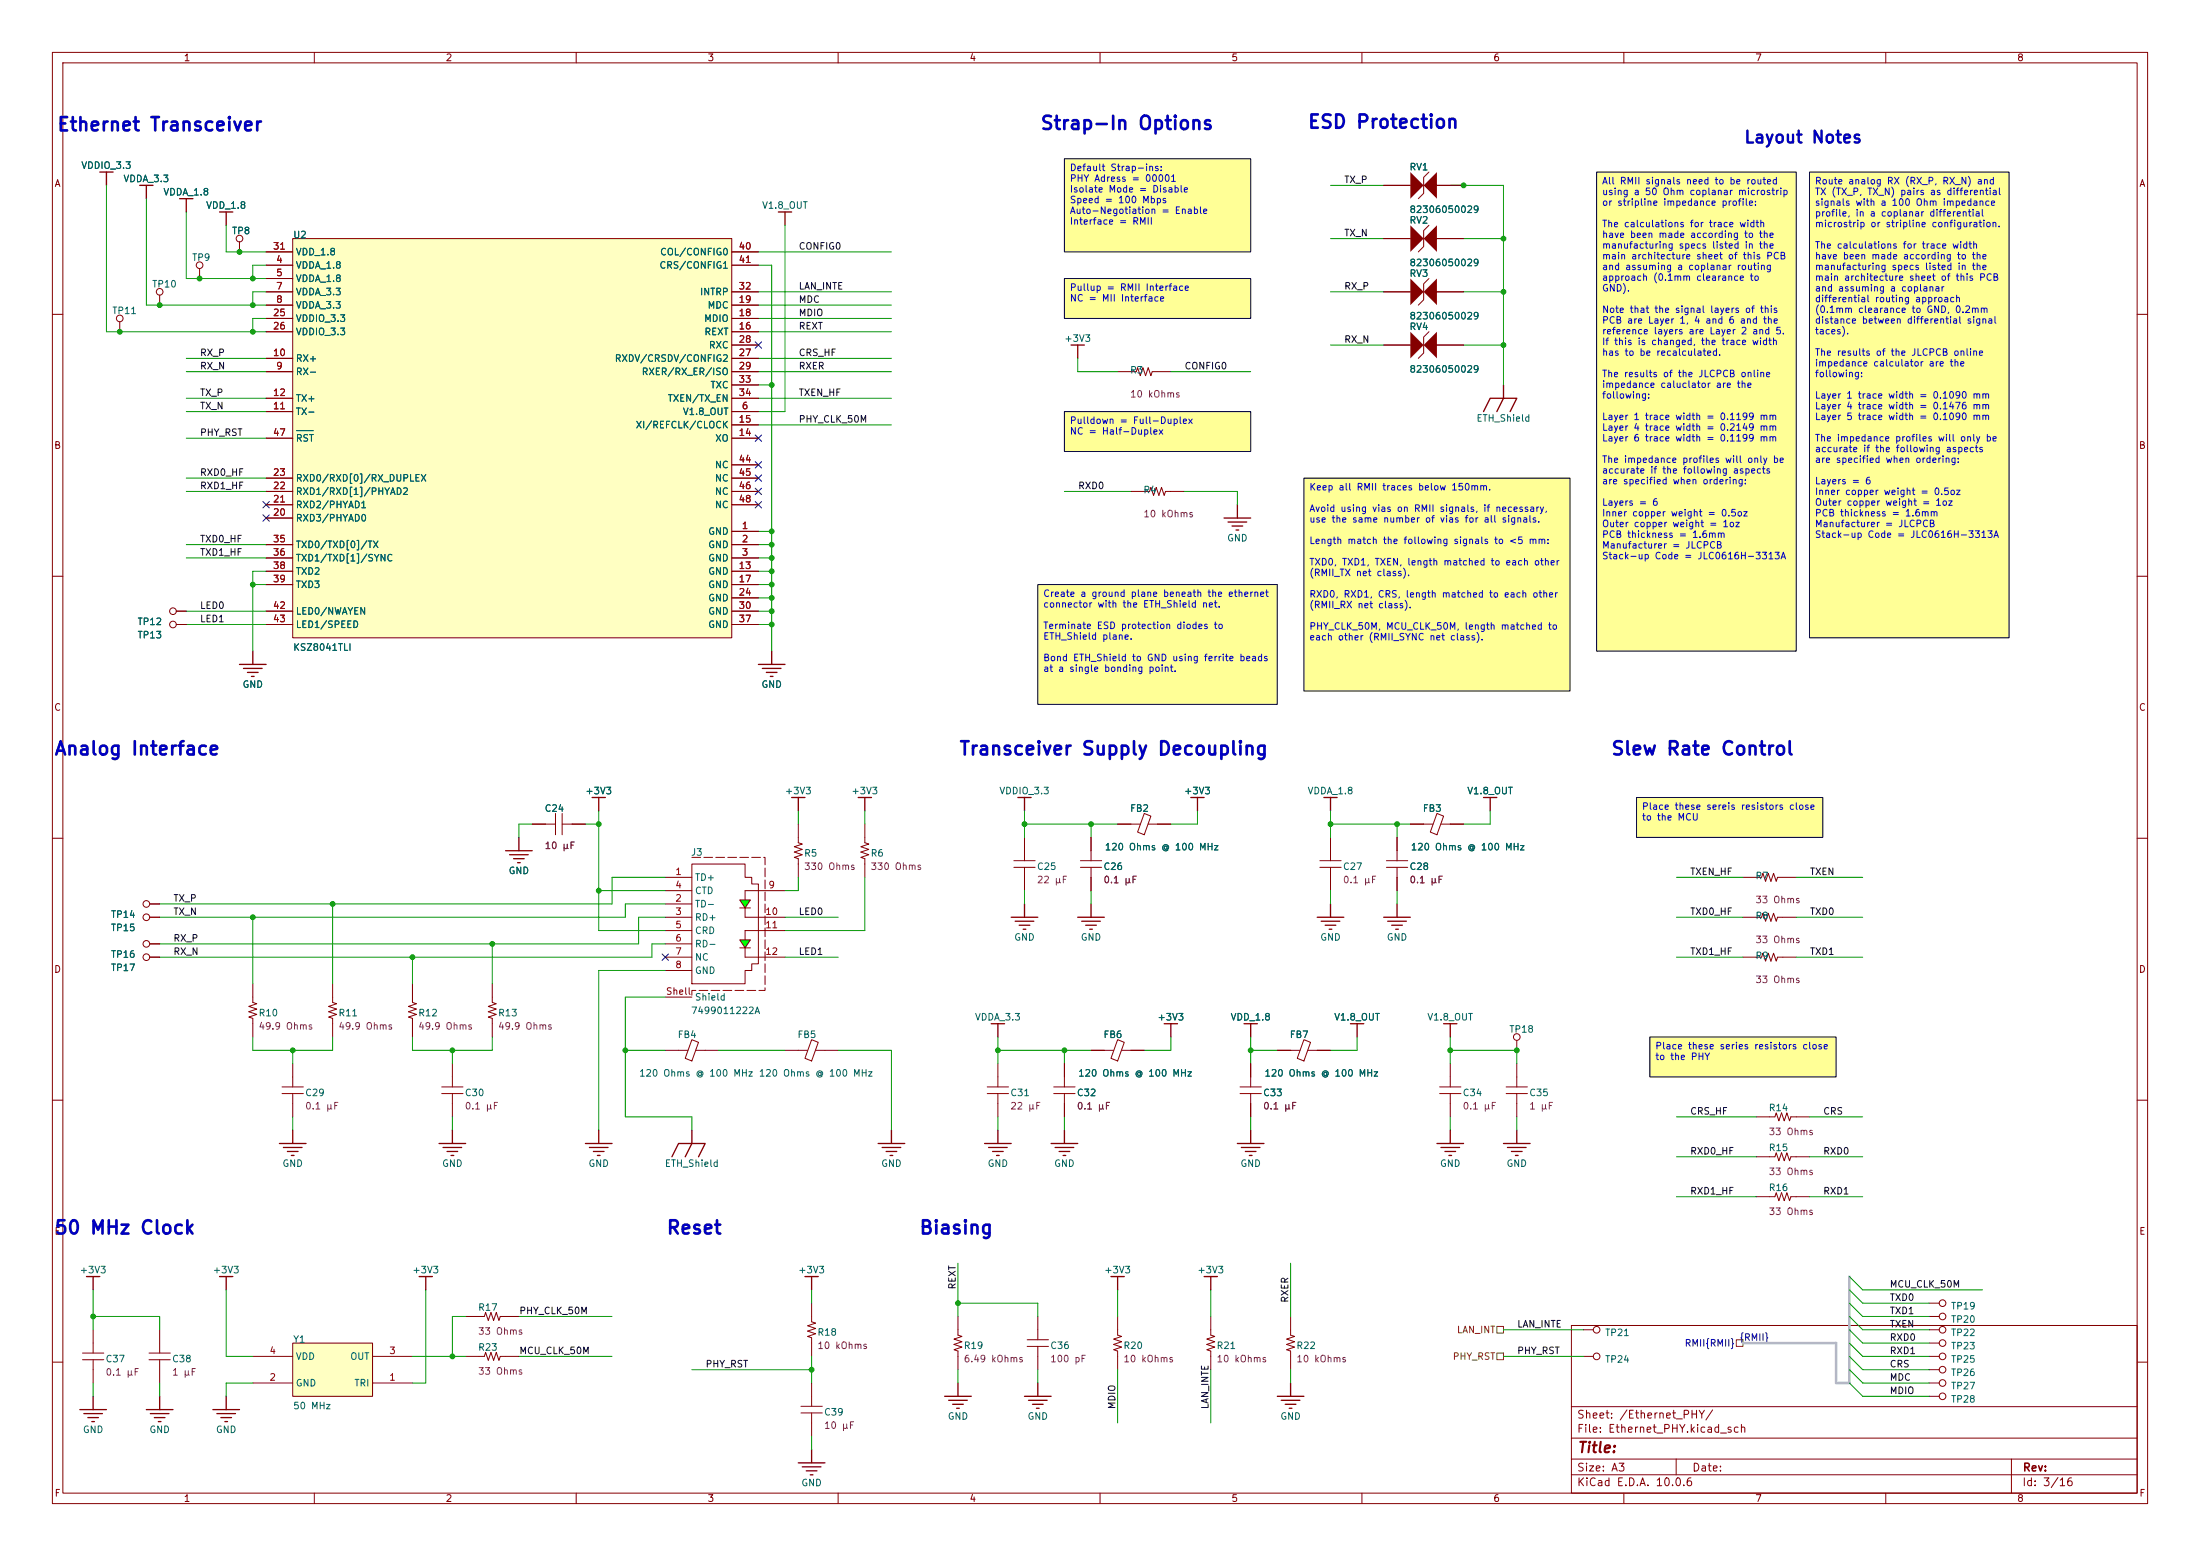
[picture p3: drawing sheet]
<svg xmlns="http://www.w3.org/2000/svg" width="420mm" height="297mm" viewBox="0 0 420 297" stroke-linecap="round" stroke-linejoin="round" font-family="sans-serif">
<g fill="none" stroke="#840000" stroke-width=".19">
<path d="M10 10h400v277h-400zM12 12h396v273h-396zM60 10v2M110 10v2M160 10v2M210 10v2M260 10v2M310 10v2M360 10v2M10 60h2M408 60h2M10 110h2"/>
<path d="M408 110h2M10 160h2M408 160h2M10 210h2M408 210h2M300 253h108v32h-108zM10 260h2M300 278.5h108M300 274.5h108M300 268.5h108M320 278.5v3M384 278.5v6.5"/>
<path d="M408 260h2M60 285v2M110 285v2M160 285v2M210 285v2M260 285v2M300 281.5h108M310 285v2M360 285v2"/>
</g>
<g fill="#ffff96">
<path d="M312.4 152.2h35.6v7.6h-35.6z"/>
<path d="M315 197.9h35.5v7.7h-35.5z"/>
<path d="M248.9 91.3h50.8v40.6h-50.8z"/>
<path d="M203.2 30.3h35.6v17.8h-35.6z"/>
<path d="M203.2 53.2h35.6v7.6h-35.6z"/>
<path d="M198.1 111.6h45.7v22.8h-45.7z"/>
<path d="M345.4 32.8h38.1v88.9h-38.1z"/>
<path d="M304.8 32.8h38.1v91.5h-38.1z"/>
<path d="M203.2 78.6h35.6v7.6h-35.6z"/>
</g>
<g fill="none" stroke="#840000" stroke-width=".25">
<path d="M204.5 65.9h2.5M205.7 65.9v2.5M283.2 78.6l1.3-2.6h5.1l-1.3 2.6M287 73.5v2.5l-1.3 2.6M233.7 98.9h5.1M234.4 99.6h3.6M236.2 96.3v2.6M235.2 100.4h2M236 101.2h.5M45.7 126.8h5.1M46.5 127.6h3.5M47.2 128.3h2.1"/>
<path d="M48 129.1h.5M48.3 124.3v2.5M144.8 126.8h5.1M145.5 127.6h3.6M146.3 128.3h2M147.1 129.1h.5M147.3 124.3v2.5M132.1 215.7v2.6l-1.3 2.5M236.2 218.3h5.1M237 219h3.5M237.7 219.8h2.1M238.8 215.7v2.6"/>
<path d="M274.3 218.3h5.1M275.1 219h3.5M275.8 219.8h2.1M276.9 215.7v2.6M287 218.3h5.1M287.8 219h3.5M288.5 219.8h2.1M289.6 215.7v2.6M128.3 220.8l1.2-2.5h5.1l-1.3 2.5M238.5 220.5h.5M276.6 220.5h.5M289.3 220.5h.5"/>
<path d="M16.5 243.7h2.5M17.8 243.7v2.5M153.7 243.7h2.5M154.9 243.7v2.5M212.1 243.7h2.5M213.4 243.7v2.5M229.9 243.7h2.5M231.1 243.7v2.5M180.3 266.5h5.1M181.1 267.3h3.6M181.9 268h2M182.6 268.8h.5"/>
<path d="M182.9 264v2.5"/>
</g>
<g fill="none" stroke="#840000" stroke-width=".19">
<path d="M215.9 93.8h3.6l.2-.8 .5 1.6 .5-1.6 .5 1.6 .5-1.6 .5 1.6 .3-.8h3.6M154.9 198.5l1.3 .5-1.3 3.5-1.2-.5zM84.3 208.7h4.1M84.3 207.5h4.1M86.4 203v4.5M86.4 208.7v4.5M149.9 200.5h4.3M155.7 200.5h4.3M236.7 208.7h4.1M236.7 207.5h4.1M238.8 203v4.5M238.8 208.7v4.5"/>
<path d="M154.9 248.7v3.6l.8 .3-1.5 .5 1.5 .5-1.5 .5 1.5 .5-1.5 .5 .7 .2v3.6M213.4 251.3v3.5l.7 .3-1.5 .5 1.5 .5-1.5 .5 1.5 .5-1.5 .5 .8 .3v3.5"/>
</g>
<path d="M269.2 43l2.6 2.5-2.6 2.6z" fill="#840000"/>
<path d="M272.8 43l-1 1v3.1l-1 1" fill="none" stroke="#840000" stroke-width=".19"/>
<path d="M271.8 45.5l2.5-2.5v5.1z" fill="#840000"/>
<g fill="none" stroke="#840000" stroke-width=".19">
<path d="M264.2 45.5h5M274.3 45.5h5.1M33.7 116.7h1.9M33.7 119.2h1.9M48.3 187.8v3.5l.7 .3-1.5 .5 1.5 .5-1.5 .5 1.5 .5-1.5 .5 .8 .3v3.5M63.5 187.8v3.5l.8 .3-1.6 .5 1.6 .5-1.6 .5 1.6 .5-1.6 .5 .8 .3v3.5M78.7 187.8v3.5l.8 .3-1.5 .5 1.5 .5-1.5 .5 1.5 .5-1.5 .5 .7 .3v3.5M94 187.8v3.5l.7 .3-1.5 .5 1.5 .5-1.5 .5 1.5 .5-1.5 .5 .8 .3v3.5M53.8 208.7h4.1M53.8 207.5h4.1M55.9 203v4.5M55.9 208.7v4.5"/>
<path d="M15.7 259.5h4.1M15.7 258.3h4.1M17.8 253.8v4.5M17.8 259.5v4.5M28.4 259.5h4.1M28.4 258.3h4.1M30.5 253.8v4.5M30.5 259.5v4.5M88.9 258.9h3.6l.2-.8 .5 1.6 .5-1.6 .5 1.6 .5-1.6 .5 1.6 .3-.8h3.6M88.9 251.3h3.6l.2-.8 .5 1.5 .5-1.5 .5 1.5 .5-1.5 .5 1.5 .3-.7h3.6M182.9 251.3v3.5l.7 .3-1.5 .5 1.5 .5-1.5 .5 1.5 .5-1.5 .5 .8 .3v3.5M196.1 257h4.1"/>
<path d="M196.1 255.7h4.1M198.1 251.3v4.4M198.1 257v4.4M231.1 251.3v3.5l.8 .3-1.5 .5 1.5 .5-1.5 .5 1.5 .5-1.5 .5 .7 .3v3.5M246.4 251.3v3.5l.7 .3-1.5 .5 1.5 .5-1.5 .5 1.5 .5-1.5 .5 .8 .3v3.5M302.3 253.8h1.9M302.3 258.9h1.9M152.9 269.7h4.1M152.9 268.4h4.1M154.9 264v4.4M154.9 269.7v4.4"/>
<circle cx="33" cy="119.2" r=".63"/>
<circle cx="33" cy="116.7" r=".63"/>
<circle cx="304.8" cy="258.9" r=".63"/>
<circle cx="304.8" cy="253.8" r=".63"/>
</g>
<g fill="none" stroke="#840000" stroke-width=".25">
<path d="M53.3 218.3h5.1M54.1 219h3.6M54.9 219.8h2M55.9 215.7v2.6M167.6 218.3h5.1M168.4 219h3.6M169.2 219.8h2M170.2 215.7v2.6M188 218.3h5M188.7 219h3.6M189.5 219.8h2M190.5 215.7v2.6"/>
<path d="M200.7 218.3h5M201.4 219h3.6M202.2 219.8h2M203.2 215.7v2.6M55.6 220.5h.5M169.9 220.5h.5M190.2 220.5h.6M202.9 220.5h.6M80 243.7h2.5M81.3 243.7v2.5M15.2 269.1h5.1M16 269.8h3.6"/>
<path d="M16.8 270.6h2M17.5 271.3h.5M17.8 266.5v2.6M27.9 269.1h5.1M28.7 269.8h3.6M29.5 270.6h2M30.2 271.3h.5M30.5 266.5v2.6M195.6 266.5h5.1M196.3 267.3h3.6M197.1 268h2M197.9 268.8h.5"/>
<path d="M198.1 264v2.5M243.8 266.5h5.1M244.6 267.3h3.6M245.4 268h2M246.1 268.8h.5M246.4 264v2.5"/>
</g>
<path d="M269.2 53.2l2.6 2.5-2.6 2.5z" fill="#840000"/>
<path d="M272.8 53.2l-1 1v3l-1 1" fill="none" stroke="#840000" stroke-width=".19"/>
<path d="M271.8 55.7l2.5-2.5v5z" fill="#840000"/>
<g fill="none" stroke="#840000" stroke-width=".19">
<path d="M264.2 55.7h5M274.3 55.7h5.1M213.4 70.9h3.5l.3-.7 .5 1.5 .5-1.5 .5 1.5 .5-1.5 .5 1.5 .3-.8h3.5M368.3 258.9h1.9M368.3 256.4h1.9M368.3 253.8h1.9M368.3 261.4h1.9M368.3 266.5h1.9M368.3 264h1.9"/>
<circle cx="370.8" cy="253.8" r=".63"/>
<circle cx="370.8" cy="256.4" r=".63"/>
<circle cx="370.8" cy="258.9" r=".63"/>
<circle cx="370.8" cy="261.4" r=".63"/>
<circle cx="370.8" cy="264" r=".63"/>
<circle cx="370.8" cy="266.5" r=".63"/>
</g>
<g fill="none" stroke="#840000" stroke-width=".25">
<path d="M83.8 218.3h5.1M84.6 219h3.5M85.3 219.8h2.1M86.4 215.7v2.6M111.8 218.3h5M112.5 219h3.6M113.3 219.8h2M114.3 215.7v2.6M86.1 220.5h.5M114 220.5h.6M41.9 243.7h2.5M43.2 243.7v2.5"/>
<path d="M40.6 269.1h5.1M41.4 269.8h3.6M42.2 270.6h2M42.9 271.3h.5M43.2 266.5v2.6"/>
</g>
<path d="M55.9 256.4h15.2v10.1h-15.2z" fill="#ffffc2"/>
<path d="M55.9 256.4h15.2v10.1h-15.2z" fill="none" stroke="#800000" stroke-width=".19"/>
<g fill="none" stroke="#840000" stroke-width=".19">
<path d="M30.5 56.3v1.9M38.1 51.3v1.9M45.7 46.2v1.9M22.9 61.4v1.9M101.6 157.3h4.4M106 155.3v4M107.3 157.3h4.5M107.3 155.3v4M152.4 157.3v3.6l.8 .2-1.6 .5 1.6 .5-1.6 .5 1.6 .5-1.6 .6 .8 .2v3.6M165.1 157.3v3.6l.8 .2-1.6 .5 1.6 .5-1.6 .5 1.6 .5-1.6 .6 .8 .2v3.6M195.6 159.8v4.5M208.3 159.8v4.5"/>
<path d="M213.4 157.3h4.3M218.4 155.3l1.3 .5-1.3 3.5-1.2-.5zM219.2 157.3h4.3M254 159.8v4.5M266.7 159.8v4.5M269.2 157.3h4.4M274.3 155.3l1.3 .5-1.3 3.5-1.3-.5zM275.1 157.3h4.3M28.6 175.1h1.9M28.6 172.5h1.9M193.5 165.6h4.1M193.5 164.3h4.1"/>
<path d="M195.6 165.6v4.4M206.2 165.6h4.1M206.2 164.3h4.1M208.3 165.6v4.4M252 165.6h4M252 164.3h4M254 165.6v4.4M264.7 165.6h4M264.7 164.3h4M266.7 165.6v4.4M332.7 167.5h3.6l.2-.8 .6 1.5 .5-1.5 .5 1.5 .5-1.5 .5 1.5 .2-.7h3.6M332.7 175.1h3.6l.2-.8 .6 1.5 .5-1.5 .5 1.5 .5-1.5 .5 1.5 .2-.7h3.6"/>
<path d="M28.6 182.7h1.9M28.6 180.2h1.9M132.1 198.5l1.2 .5-1.2 3.5-1.3-.5zM213.4 198.5l1.2 .5-1.2 3.5-1.3-.5zM248.9 198.5l1.3 .5-1.3 3.5-1.3-.5zM289.6 198.6v1.9M332.7 182.7h3.6l.2-.8 .6 1.6 .5-1.6 .5 1.6 .5-1.6 .5 1.6 .2-.8h3.6M127 200.5h4.3M132.8 200.5h4.4M188.5 208.7h4M188.5 207.5h4M190.5 203v4.5"/>
<path d="M190.5 208.7v4.5M201.2 208.7h4M201.2 207.5h4M203.2 203v4.5M203.2 208.7v4.5M208.3 200.5h4.3M214.1 200.5h4.3M243.8 200.5h4.4M249.7 200.5h4.3M274.8 208.7h4.1M274.8 207.5h4.1M276.9 203v4.5"/>
<path d="M276.9 208.7v4.5M287.5 208.7h4.1M287.5 207.5h4.1M289.6 203v4.5M289.6 208.7v4.5M335.3 213.2h3.5l.3-.8 .5 1.5 .5-1.5 .5 1.5 .5-1.5 .5 1.5 .3-.7h3.5M335.3 228.4h3.5l.3-.7 .5 1.5 .5-1.5 .5 1.5 .5-1.5 .5 1.5 .3-.8h3.5M335.3 220.8h3.5l.3-.8 .5 1.6 .5-1.6 .5 1.6 .5-1.6 .5 1.6 .3-.8h3.5M48.3 258.9h7.6M71.1 258.9h7.6M368.3 248.7h1.9M368.3 251.3h1.9"/>
<path d="M48.3 264h7.6M71.1 264h7.6"/>
<circle cx="30.5" cy="55.7" r=".63"/>
<circle cx="38.1" cy="50.6" r=".63"/>
<circle cx="45.7" cy="45.5" r=".63"/>
<circle cx="22.9" cy="60.8" r=".63"/>
<circle cx="27.9" cy="172.5" r=".63"/>
<circle cx="27.9" cy="175.1" r=".63"/>
<circle cx="27.9" cy="180.2" r=".63"/>
<circle cx="27.9" cy="182.7" r=".63"/>
<circle cx="289.6" cy="197.9" r=".63"/>
<circle cx="370.8" cy="251.3" r=".63"/>
<circle cx="370.8" cy="248.7" r=".63"/>
</g>
<g fill="none" stroke="#840000" stroke-width=".25">
<path d="M19 32.8h2.6M20.3 32.8v2.6M26.7 35.4h2.5M27.9 35.4v2.5M34.3 37.9h2.5M35.6 37.9v2.6M41.9 40.5h2.5M43.2 40.5v2.5M148.6 40.5h2.5M149.9 40.5v2.5M99.1 159.8v2.6M113 152.2h2.6"/>
<path d="M114.3 152.2v2.6M151.1 152.2h2.6M152.4 152.2v2.6M163.8 152.2h2.6M165.1 152.2v2.6M194.3 152.2h2.5M195.6 152.2v2.6M227.3 152.2h2.6M228.6 152.2v2.6M252.7 152.2h2.6M254 152.2v2.6M283.2 152.2h2.5"/>
<path d="M284.5 152.2v2.6M96.5 162.4h5.1M97.3 163.1h3.5M98 163.9h2.1M98.8 164.7h.5M193 175.1h5.1M193.8 175.8h3.6M194.6 176.6h2M195.3 177.4h.5M195.6 172.5v2.6M205.7 175.1h5.1M206.5 175.8h3.6"/>
<path d="M207.3 176.6h2M208 177.4h.5M208.3 172.5v2.6M251.5 175.1h5M252.2 175.8h3.6M253 176.6h2M253.7 177.4h.6M254 172.5v2.6M264.2 175.1h5M264.9 175.8h3.6M265.7 176.6h2M266.4 177.4h.6"/>
<path d="M266.7 172.5v2.6M189.2 195.4h2.6M190.5 195.4v2.5M222.2 195.4h2.6M223.5 195.4v2.5M237.5 195.4h2.5M238.8 195.4v2.5M257.8 195.4h2.5M259.1 195.4v2.5M275.6 195.4h2.5M276.9 195.4v2.5M152.4 279.2h5.1"/>
<path d="M153.2 280h3.5M154.9 276.7v2.5M153.9 280.7h2.1M154.7 281.5h.5"/>
</g>
<path d="M55.9 45.5h83.8v76.2h-83.8z" fill="#ffffc2"/>
<path d="M55.9 45.5h83.8v76.2h-83.8z" fill="none" stroke="#800000" stroke-width=".19"/>
<g fill="none" stroke="#840000" stroke-width=".19">
<path d="M50.8 50.6h5.1M50.8 53.2h5.1M50.8 55.7h5.1M50.8 58.2h5.1M50.8 48.1h5.1M139.7 50.6h5.1M139.7 55.7h5.1M139.7 58.2h5.1M139.7 48.1h5.1M50.8 78.6h5.1M50.8 70.9h5.1M50.8 68.4h5.1"/>
<path d="M50.8 76h5.1M50.8 63.3h5.1M50.8 60.8h5.1M139.7 78.6h5.1M139.7 70.9h5.1M139.7 68.4h5.1M139.7 76h5.1M139.7 63.3h5.1M139.7 60.8h5.1M139.7 65.9h5.1M139.7 73.5h5.1M50.8 83.6h5.1"/>
<path d="M50.8 98.9h5.1M50.8 96.3h5.1M50.8 93.8h5.1M50.8 91.3h5.1M139.7 83.6h5.1M139.7 81.1h5.1M139.7 96.3h5.1M139.7 93.8h5.1M139.7 91.3h5.1M139.7 88.7h5.1M50.8 104h5.1M50.8 106.5h5.1"/>
<path d="M50.8 109h5.1M50.8 111.6h5.1M50.8 116.7h5.1M50.8 119.2h5.1M139.7 101.4h5.1M139.7 104h5.1M139.7 106.5h5.1M139.7 109h5.1M139.7 111.6h5.1M139.7 114.1h5.1M139.7 116.7h5.1M139.7 119.2h5.1"/>
</g>
<path d="M56.6 82.2h3.2" fill="none" stroke="#006464" stroke-width=".19"/>
<path d="M269.2 63.3l2.6 2.6-2.6 2.5z" fill="#840000"/>
<path d="M272.8 63.3l-1 1v3.1l-1 1" fill="none" stroke="#840000" stroke-width=".19"/>
<path d="M271.8 65.9l2.5-2.6v5.1z" fill="#840000"/>
<path d="M264.2 65.9h5M274.3 65.9h5.1" fill="none" stroke="#840000" stroke-width=".19"/>
<g fill="#0f0">
<path d="M141.2 171.8h2.1l-1.1 1.5z"/>
<path d="M141.2 179.4h2.1l-1.1 1.5z"/>
</g>
<path d="M132.1 163.7h13.9v25.4h-13.9v1.2" fill="none" stroke="#840000" stroke-width=".19" stroke-dasharray="1.7 .6"/>
<g fill="none" stroke="#840000" stroke-width=".19">
<path d="M127 170h5.1M127 175.1h5.1M127 177.6h5.1M127 167.5h5.1M127 172.5h5.1M132.1 164.9h10.1v2.6h1.3v1.2h1.3v15.3h-1.3v1.2h-1.3v2.6h-10.1zM141.2 171.8h2.1l-1.1 1.5zM141.2 179.4h2.1l-1.1 1.5zM141.2 173.3h2.1M142.2 173.3v1.8h7.7M149.9 170h-7.7v1.8M149.9 177.6h-7.7v1.8"/>
<path d="M127 182.7h5.1M127 180.2h5.1M127 185.2h5.1M127 190.3h5.1M141.2 180.9h2.1M142.2 180.9v1.8h7.7"/>
</g>
<path d="M269.2 32.8l2.6 2.6-2.6 2.5z" fill="#840000"/>
<path d="M272.8 32.8l-1 1.1v3l-1 1" fill="none" stroke="#840000" stroke-width=".19"/>
<path d="M274.3 32.8v5.1l-2.5-2.5z" fill="#840000"/>
<g fill="none" stroke="#840000" stroke-width=".19">
<path d="M264.2 35.4h5M274.3 35.4h5.1M45.7 46.2v1.9M50.8 50.6h5.1M50.8 53.2h5.1M50.8 55.7h5.1M50.8 58.2h5.1M50.8 48.1h5.1M139.7 50.6h5.1M139.7 55.7h5.1M139.7 58.2h5.1M139.7 48.1h5.1"/>
<path d="M264.2 55.7h5M264.2 45.5h5M274.3 55.7h5.1M274.3 45.5h5.1M50.8 78.6h5.1M50.8 70.9h5.1M50.8 68.4h5.1M50.8 76h5.1M50.8 63.3h5.1M50.8 60.8h5.1M139.7 78.6h5.1M139.7 70.9h5.1"/>
<path d="M139.7 68.4h5.1M139.7 76h5.1M139.7 63.3h5.1M139.7 60.8h5.1M139.7 65.9h5.1M139.7 73.5h5.1M264.2 65.9h5M274.3 65.9h5.1M50.8 83.6h5.1M50.8 98.9h5.1M50.8 96.3h5.1M50.8 93.8h5.1"/>
<path d="M50.8 91.3h5.1M139.7 83.6h5.1M139.7 81.1h5.1M139.7 96.3h5.1M139.7 93.8h5.1M139.7 91.3h5.1M139.7 88.7h5.1M33.7 116.7h1.9M33.7 119.2h1.9M50.8 116.7h5.1M50.8 119.2h5.1M50.8 104h5.1"/>
<path d="M50.8 106.5h5.1M50.8 109h5.1M50.8 111.6h5.1M139.7 116.7h5.1M139.7 119.2h5.1M139.7 101.4h5.1M139.7 104h5.1M139.7 106.5h5.1M139.7 109h5.1M139.7 111.6h5.1M139.7 114.1h5.1M101.6 157.3h2.5"/>
<path d="M109.2 157.3h2.6M208.3 159.8v2.6M213.4 157.3h2.5M221 157.3h2.5M266.7 159.8v2.6M269.2 157.3h2.6M276.9 157.3h2.5M28.6 175.1h1.9M28.6 172.5h1.9M208.3 167.5v2.5M266.7 167.5v2.5M28.6 182.7h1.9"/>
<path d="M28.6 180.2h1.9M203.2 203v2.6M203.2 210.6v2.6M208.3 200.5h2.5M215.9 200.5h2.5M238.8 203v2.6M238.8 210.6v2.6M243.8 200.5h2.6M251.5 200.5h2.5"/>
</g>
<path d="M285.7 253.2h1.3v1.3h-1.3zM285.7 258.3h1.3v1.2h-1.3zM331.5 255.7h1.2v1.3h-1.2z" fill="none" stroke="#725600" stroke-width=".19"/>
<path d="M353.1 243.7v20.3h-2.6v-7.6h-17.8" fill="none" stroke="#adbce7" stroke-width=".51"/>
<g fill="none" stroke="#009600" stroke-width=".19">
<path d="M20.3 35.4v27.9h30.5M27.9 37.9v20.3h22.9M254 35.4h10.2M276.9 35.4h10.1v38.1M35.6 40.5v12.7h15.2M43.2 43v5.1h7.6M50.8 50.6h-2.5v2.6M50.8 55.7h-2.5v2.5M144.8 55.7h25.4M144.8 58.2h25.4M144.8 48.1h25.4M144.8 50.6h2.5v73.7"/>
<path d="M149.9 43v35.6h-5.1M254 55.7h10.2M254 45.5h10.2M279.4 55.7h7.6M279.4 45.5h7.6M35.6 70.9h15.2M35.6 68.4h15.2M35.6 76h15.2M35.6 78.6h15.2M50.8 60.8h-2.5v2.5M144.8 63.3h25.4M144.8 70.9h25.4"/>
<path d="M144.8 68.4h25.4M144.8 76h25.4M144.8 73.5h2.5M144.8 60.8h25.4M205.7 68.4v2.5h7.7M223.5 70.9h15.3M254 65.9h10.2M279.4 65.9h7.6M35.6 83.6h15.2M35.6 91.3h15.2M35.6 93.8h15.2M144.8 81.1h25.4"/>
<path d="M203.2 93.8h12.7M226.1 93.8h10.1v2.5M35.6 119.2h15.2M35.6 104h15.2M35.6 106.5h15.2M35.6 116.7h15.2M48.3 111.6h2.5M50.8 109h-2.5v15.3M144.8 119.2h2.5M144.8 104h2.5M144.8 106.5h2.5M144.8 109h2.5"/>
<path d="M144.8 111.6h2.5M144.8 116.7h2.5M144.8 114.1h2.5M144.8 101.4h2.5M101.6 157.3h-2.5v2.5M111.8 157.3h2.5M114.3 154.8v22.8h12.7M152.4 154.8v2.5M165.1 154.8v2.5M195.6 157.3h17.8M195.6 154.8v5M208.3 157.3v2.5"/>
<path d="M228.6 154.8v2.5h-5.1M254 157.3h15.2M254 154.8v5M266.7 157.3v2.5M284.5 154.8v2.5h-5.1M48.3 175.1v12.7M63.5 172.5v15.3M114.3 170h12.7M127 172.5h-7.6v2.6h-88.9M127 175.1h-5.1v5.1h-91.4M127 167.5h-10.2v5h-86.3M149.9 175.1h10.1"/>
<path d="M152.4 167.5v2.5h-2.5M165.1 167.5v10.1h-15.2M195.6 170v2.5M208.3 170v2.5M254 170v2.5M266.7 170v2.5M320 175.1h12.7M320 167.5h12.7M342.9 175.1h12.7M342.9 167.5h12.7M48.3 197.9v2.6h15.2v-2.6M78.7 197.9v2.6h15.3v-2.6"/>
<path d="M78.7 182.7v5.1M94 180.2v7.6M127 185.2h-12.7v30.5M127 180.2h-2.5v2.5h-94M127 190.3h-7.6v22.9h12.7v2.5M149.9 182.7h10.1M190.5 197.9v5.1M223.5 197.9v2.6h-5.1M238.8 197.9v5.1M259.1 197.9v2.6h-5.1M276.9 197.9v5.1M320 182.7h12.7"/>
<path d="M342.9 182.7h12.7M55.9 200.5v2.5M55.9 213.2v2.5M86.4 200.5v2.5M86.4 213.2v2.5M119.4 200.5h7.6M137.2 200.5h12.7M160 200.5h10.2v15.2M190.5 200.5h17.8M190.5 213.2v2.5M203.2 200.5v2.5M203.2 213.2v2.5"/>
<path d="M238.8 200.5h5M238.8 213.2v2.5M276.9 200.5h12.7v2.5M276.9 213.2v2.5M289.6 213.2v2.5M320 213.2h15.3M345.4 213.2h10.2M320 220.8h15.3M320 228.4h15.3M345.4 220.8h10.2M345.4 228.4h10.2M17.8 251.3h12.7v2.5"/>
<path d="M17.8 246.2v7.6M43.2 246.2v12.7h5.1M78.7 258.9h10.2M81.3 246.2v17.8h-2.6M88.9 251.3h-2.5v7.6M99.1 251.3h17.7M99.1 258.9h17.7M154.9 246.2v2.5M154.9 258.9v5.1M182.9 241.1v10.2M182.9 248.7h15.2v2.6M213.4 246.2v5.1"/>
<path d="M231.1 246.2v5.1M246.4 241.1v10.2M287 253.8h15.3M287 258.9h15.3M353.1 258.9l2.5 2.5h12.7M353.1 248.7l2.5 2.6h12.7M353.1 253.8l2.5 2.6h12.7M353.1 251.3l2.5 2.5h12.7M353.1 256.4l2.5 2.5h12.7M353.1 243.7l2.5 2.5h22.9M353.1 246.2l2.5 2.5h12.7M17.8 264v2.5"/>
<path d="M30.5 264v2.5M48.3 264h-5.1v2.5M132.1 261.4h22.8M154.9 274.1v2.6M182.9 261.4v2.6M198.1 261.4v2.6M213.4 261.4v10.2M231.1 261.4v10.2M246.4 261.4v2.6M353.1 264l2.5 2.5h12.7M353.1 261.4l2.5 2.6h12.7"/>
</g>
<g fill="none" stroke="#000084" stroke-width=".19">
<path d="M144.2 65.3l1.2 1.2M145.4 65.3l-1.2 1.2M50.2 95.7l1.2 1.3M50.2 98.3l1.2 1.2M51.4 95.7l-1.2 1.3M51.4 98.3l-1.2 1.2M144.2 83l1.2 1.3M144.2 88.1l1.2 1.2M144.2 95.7l1.2 1.3M144.2 90.7l1.2 1.2M144.2 93.2l1.2 1.2M145.4 83l-1.2 1.3"/>
<path d="M145.4 88.1l-1.2 1.2M145.4 95.7l-1.2 1.3M145.4 90.7l-1.2 1.2M145.4 93.2l-1.2 1.2M126.4 182.1l1.2 1.2M127.6 182.1l-1.2 1.2"/>
</g>
<path d="M203.2 30.3h35.6v17.8h-35.6zM304.8 32.8h38.1v91.5h-38.1zM345.4 32.8h38.1v88.9h-38.1zM203.2 53.2h35.6v7.6h-35.6zM203.2 78.6h35.6v7.6h-35.6zM248.9 91.3h50.8v40.6h-50.8zM198.1 111.6h45.7v22.8h-45.7zM312.4 152.2h35.6v7.6h-35.6zM315 197.9h35.5v7.7h-35.5z" fill="none" stroke="#000" stroke-width=".19"/>
<path d="M56.6 82.2h3.2" fill="none" stroke="#006464" stroke-width=".19"/>
<g fill="#009600" stroke="#009600" stroke-width=".19">
<circle cx="48.3" cy="111.6" r=".46"/>
<circle cx="78.7" cy="182.7" r=".46"/>
<circle cx="114.3" cy="170" r=".46"/>
<circle cx="114.3" cy="157.3" r=".46"/>
<circle cx="48.3" cy="175.1" r=".46"/>
<circle cx="94" cy="180.2" r=".46"/>
<circle cx="63.5" cy="172.5" r=".46"/>
<circle cx="119.4" cy="200.5" r=".46"/>
<circle cx="17.8" cy="251.3" r=".46"/>
<circle cx="86.4" cy="200.5" r=".46"/>
<circle cx="86.4" cy="258.9" r=".46"/>
<circle cx="55.9" cy="200.5" r=".46"/>
<circle cx="45.7" cy="48.1" r=".46"/>
<circle cx="48.3" cy="63.3" r=".46"/>
<circle cx="48.3" cy="53.2" r=".46"/>
<circle cx="48.3" cy="58.2" r=".46"/>
<circle cx="38.1" cy="53.2" r=".46"/>
<circle cx="30.5" cy="58.2" r=".46"/>
<circle cx="22.9" cy="63.3" r=".46"/>
<circle cx="147.3" cy="106.5" r=".46"/>
<circle cx="147.3" cy="104" r=".46"/>
<circle cx="147.3" cy="111.6" r=".46"/>
<circle cx="147.3" cy="109" r=".46"/>
<circle cx="147.3" cy="73.5" r=".46"/>
<circle cx="147.3" cy="119.2" r=".46"/>
<circle cx="147.3" cy="116.7" r=".46"/>
<circle cx="147.3" cy="114.1" r=".46"/>
<circle cx="147.3" cy="101.4" r=".46"/>
<circle cx="182.9" cy="248.7" r=".46"/>
<circle cx="154.9" cy="261.4" r=".46"/>
<circle cx="287" cy="45.5" r=".46"/>
<circle cx="287" cy="65.9" r=".46"/>
<circle cx="279.4" cy="35.4" r=".46"/>
<circle cx="287" cy="55.7" r=".46"/>
<circle cx="195.6" cy="157.3" r=".46"/>
<circle cx="208.3" cy="157.3" r=".46"/>
<circle cx="238.8" cy="200.5" r=".46"/>
<circle cx="266.7" cy="157.3" r=".46"/>
<circle cx="276.9" cy="200.5" r=".46"/>
<circle cx="254" cy="157.3" r=".46"/>
<circle cx="289.6" cy="200.5" r=".46"/>
<circle cx="203.2" cy="200.5" r=".46"/>
<circle cx="190.5" cy="200.5" r=".46"/>
</g>
<g font-size="2.5" fill="#0000c2">
<text x="10.7" y="25.7">Ethernet Transceiver</text>
<text x="198.5" y="25.4">Strap-In Options</text>
<text x="249.5" y="25.1">ESD Protection</text>
<text x="10.2" y="144.8">Analog Interface</text>
<text x="183" y="144.8">Transceiver Supply Decoupling</text>
<text x="307.4" y="144.8">Slew Rate Control</text>
<text x="10.2" y="236.2">50 MHz Clock</text>
<text x="127.1" y="236.2">Reset</text>
<text x="175.3" y="236.2">Biasing</text>
</g>
<text font-size="2.3" fill="#0000c2" x="332.8" y="27.9">Layout Notes</text>
<text font-size="2" fill="#840000" x="301" y="277.8">Title:</text>
<g font-size="1.5" fill="#840000">
<text x="300.9" y="273.8">File: Ethernet_PHY.kicad_sch</text>
<text x="300.9" y="271.1">Sheet: /Ethernet_PHY/</text>
<text x="300.9" y="281.2">Size: A3</text>
<text x="322.9" y="281.2">Date:</text>
<text x="386" y="281.2">Rev:</text>
<text x="300.9" y="284">KiCad E.D.A. 10.0.6</text>
<text x="385.9" y="284">Id: 3/16</text>
</g>
<g font-size="1.3" fill="#840000">
<text x="35" y="12">1</text>
<text x="85" y="12">2</text>
<text x="135" y="12">3</text>
<text x="185" y="12">4</text>
<text x="235" y="12">5</text>
<text x="285" y="12">6</text>
<text x="335" y="12">7</text>
<text x="385" y="12">8</text>
<text x="10.3" y="36">A</text>
<text x="408.3" y="36">A</text>
<text x="10.2" y="86">B</text>
<text x="408.2" y="86">B</text>
<text x="10.2" y="136">C</text>
<text x="408.2" y="136">C</text>
<text x="10.2" y="186">D</text>
<text x="408.2" y="186">D</text>
<text x="10.3" y="236">E</text>
<text x="408.3" y="236">E</text>
<text x="10.3" y="286">F</text>
<text x="35" y="287">1</text>
<text x="85" y="287">2</text>
<text x="135" y="287">3</text>
<text x="185" y="287">4</text>
<text x="235" y="287">5</text>
<text x="285" y="287">6</text>
<text x="335" y="287">7</text>
<text x="385" y="287">8</text>
<text x="408.3" y="286">F</text>
</g>
<g font-size="1.3" fill="#006464">
<text x="15.4" y="32.5">VDDIO_3.3</text>
<text x="23.5" y="35.1">VDDA_3.3</text>
<text x="269" y="32.8">RV1</text>
<text x="31.1" y="37.6">VDDA_1.8</text>
<text x="39.2" y="40.2">VDD_1.8</text>
<text x="145.4" y="40.2">V1.8_OUT</text>
<text x="269" y="41">82306050029</text>
<text x="44.2" y="45">TP8</text>
<text x="55.9" y="45.8">U2</text>
<text x="269" y="43">RV2</text>
<text x="36.6" y="50.1">TP9</text>
<text x="56.4" y="51.6">VDDA_1.8</text>
<text x="56.4" y="49">VDD_1.8</text>
<text x="125.8" y="51.6">CRS/CONFIG1</text>
<text x="125.9" y="49">COL/CONFIG0</text>
<text x="269" y="51.1">82306050029</text>
<text x="269" y="53.1">RV3</text>
<text x="28.9" y="55.2">TP10</text>
<text x="56.4" y="54.1">VDDA_1.8</text>
<text x="56.4" y="56.7">VDDA_3.3</text>
<text x="56.4" y="59.2">VDDA_3.3</text>
<text x="133.5" y="56.7">INTRP</text>
<text x="135" y="59.2">MDC</text>
<text x="21.3" y="60.3">TP11</text>
<text x="56.4" y="61.7">VDDIO_3.3</text>
<text x="56.4" y="64.3">VDDIO_3.3</text>
<text x="134.3" y="61.7">MDIO</text>
<text x="134.4" y="64.3">REXT</text>
<text x="203.1" y="65.6">+3V3</text>
<text x="269" y="61.3">82306050029</text>
<text x="269" y="63.3">RV4</text>
<text x="56.4" y="71.9">RX-</text>
<text x="56.4" y="69.4">RX+</text>
<text x="117.3" y="69.4">RXDV/CRSDV/CONFIG2</text>
<text x="122.4" y="71.9">RXER/RX_ER/ISO</text>
<text x="135.2" y="66.8">RXC</text>
<text x="215.6" y="71.6">R3</text>
<text x="269" y="71.4">82306050029</text>
<text x="56.4" y="77">TX+</text>
<text x="127.4" y="77">TXEN/TX_EN</text>
<text x="135.5" y="74.4">TXC</text>
<text x="56.4" y="79.5">TX-</text>
<text x="121.2" y="82.1">XI/REFCLK/CLOCK</text>
<text x="130.3" y="79.5">V1.8_OUT</text>
<text x="281.8" y="80.8">ETH_Shield</text>
<text x="56.4" y="84.6">RST</text>
<text x="136.4" y="89.7">NC</text>
<text x="136.4" y="84.6">XO</text>
<text x="56.4" y="94.8">RXD1/RXD[1]/PHYAD2</text>
<text x="56.4" y="92.2">RXD0/RXD[0]/RX_DUPLEX</text>
<text x="136.4" y="92.2">NC</text>
<text x="136.4" y="94.8">NC</text>
<text x="218.2" y="94.5">R4</text>
<text x="56.4" y="99.8">RXD3/PHYAD0</text>
<text x="56.4" y="97.3">RXD2/PHYAD1</text>
<text x="136.4" y="97.3">NC</text>
<text x="56.4" y="104.9">TXD0/TXD[0]/TX</text>
<text x="56.4" y="107.5">TXD1/TXD[1]/SYNC</text>
<text x="135.1" y="102.4">GND</text>
<text x="135.1" y="104.9">GND</text>
<text x="135.1" y="107.5">GND</text>
<text x="234.2" y="103.7">GND</text>
<text x="56.4" y="110">TXD2</text>
<text x="56.4" y="112.5">TXD3</text>
<text x="135.1" y="110">GND</text>
<text x="135.1" y="112.5">GND</text>
<text x="26.1" y="119.6">TP12</text>
<text x="56.4" y="117.6">LED0/NWAYEN</text>
<text x="135.1" y="115.1">GND</text>
<text x="135.1" y="117.6">GND</text>
<text x="26.1" y="122.2">TP13</text>
<text x="55.9" y="124.5">KSZ8041TLI</text>
<text x="56.4" y="120.2">LED1/SPEED</text>
<text x="135.1" y="120.2">GND</text>
<text x="46.2" y="131.6">GND</text>
<text x="145.3" y="131.6">GND</text>
<text x="103.9" y="155.3">C24</text>
<text x="111.6" y="151.9">+3V3</text>
<text x="149.7" y="151.9">+3V3</text>
<text x="162.4" y="151.9">+3V3</text>
<text x="190.7" y="151.9">VDDIO_3.3</text>
<text x="215.6" y="155.3">FB2</text>
<text x="225.9" y="151.9">+3V3</text>
<text x="249.5" y="151.9">VDDA_1.8</text>
<text x="271.5" y="155.3">FB3</text>
<text x="280" y="151.9">V1.8_OUT</text>
<text x="97" y="167.2">GND</text>
<text x="131.8" y="163.6">J3</text>
<text x="153.4" y="163.8">R5</text>
<text x="166.1" y="163.8">R6</text>
<text x="197.9" y="166.4">C25</text>
<text x="210.6" y="166.4">C26</text>
<text x="210.8" y="162.6">120 Ohms @ 100 MHz</text>
<text x="256.3" y="166.4">C27</text>
<text x="269" y="166.4">C28</text>
<text x="269.2" y="162.6">120 Ohms @ 100 MHz</text>
<text x="132.6" y="168.4">TD+</text>
<text x="132.6" y="173.5">TD-</text>
<text x="132.6" y="171">CTD</text>
<text x="335" y="168.1">R7</text>
<text x="21.1" y="178">TP15</text>
<text x="21.1" y="175.5">TP14</text>
<text x="132.6" y="176">RD+</text>
<text x="132.6" y="178.6">CRD</text>
<text x="193.5" y="179.9">GND</text>
<text x="206.2" y="179.9">GND</text>
<text x="251.9" y="179.9">GND</text>
<text x="264.6" y="179.9">GND</text>
<text x="335" y="175.8">R8</text>
<text x="21.1" y="185.7">TP17</text>
<text x="21.1" y="183.1">TP16</text>
<text x="132.6" y="181.1">RD-</text>
<text x="132.6" y="183.7">NC</text>
<text x="335" y="183.4">R9</text>
<text x="132.6" y="186.2">GND</text>
<text x="132.6" y="191.3">Shield</text>
<text x="49.3" y="194.3">R10</text>
<text x="64.5" y="194.3">R11</text>
<text x="79.7" y="194.3">R12</text>
<text x="95" y="194.3">R13</text>
<text x="131.8" y="193.9">7499011222A</text>
<text x="186" y="195.1">VDDA_3.3</text>
<text x="220.9" y="195.1">+3V3</text>
<text x="234.8" y="195.1">VDD_1.8</text>
<text x="254.6" y="195.1">V1.8_OUT</text>
<text x="272.4" y="195.1">V1.8_OUT</text>
<text x="288" y="197.4">TP18</text>
<text x="129.3" y="198.4">FB4</text>
<text x="152.1" y="198.4">FB5</text>
<text x="210.6" y="198.4">FB6</text>
<text x="246.1" y="198.4">FB7</text>
<text x="58.2" y="209.5">C29</text>
<text x="88.6" y="209.5">C30</text>
<text x="121.9" y="205.8">120 Ohms @ 100 MHz 120 Ohms @ 100 MHz</text>
<text x="192.8" y="209.5">C31</text>
<text x="205.5" y="209.5">C32</text>
<text x="205.7" y="205.8">120 Ohms @ 100 MHz</text>
<text x="241" y="209.5">C33</text>
<text x="241.3" y="205.8">120 Ohms @ 100 MHz</text>
<text x="279.1" y="209.5">C34</text>
<text x="291.8" y="209.5">C35</text>
<text x="337.6" y="212.4">R14</text>
<text x="337.6" y="220">R15</text>
<text x="53.8" y="223">GND</text>
<text x="84.3" y="223">GND</text>
<text x="112.2" y="223">GND</text>
<text x="126.8" y="223">ETH_Shield</text>
<text x="168.1" y="223">GND</text>
<text x="188.4" y="223">GND</text>
<text x="201.1" y="223">GND</text>
<text x="236.7" y="223">GND</text>
<text x="274.8" y="223">GND</text>
<text x="287.5" y="223">GND</text>
<text x="337.6" y="227.6">R16</text>
<text x="15.1" y="243.4">+3V3</text>
<text x="40.5" y="243.4">+3V3</text>
<text x="78.6" y="243.4">+3V3</text>
<text x="152.3" y="243.4">+3V3</text>
<text x="210.7" y="243.4">+3V3</text>
<text x="228.5" y="243.4">+3V3</text>
<text x="91.2" y="250.5">R17</text>
<text x="372.3" y="250.3">TP19</text>
<text x="55.9" y="256.6">Y1</text>
<text x="155.9" y="255.3">R18</text>
<text x="183.9" y="257.8">R19</text>
<text x="200.4" y="257.8">C36</text>
<text x="214.4" y="257.8">R20</text>
<text x="232.1" y="257.8">R21</text>
<text x="247.4" y="257.8">R22</text>
<text x="306.3" y="255.3">TP21</text>
<text x="372.3" y="257.9">TP23</text>
<text x="372.3" y="255.3">TP22</text>
<text x="372.3" y="252.8">TP20</text>
<text x="20.1" y="260.3">C37</text>
<text x="32.8" y="260.3">C38</text>
<text x="56.4" y="259.9">VDD</text>
<text x="66.8" y="259.9">OUT</text>
<text x="91.2" y="258.1">R23</text>
<text x="306.3" y="260.4">TP24</text>
<text x="372.3" y="263">TP26</text>
<text x="372.3" y="260.4">TP25</text>
<text x="55.9" y="269.3">50 MHz</text>
<text x="56.4" y="264.9">GND</text>
<text x="67.5" y="264.9">TRI</text>
<text x="372.3" y="268">TP28</text>
<text x="372.3" y="265.5">TP27</text>
<text x="15.7" y="273.8">GND</text>
<text x="28.4" y="273.8">GND</text>
<text x="41.1" y="273.8">GND</text>
<text x="157.2" y="270.5">C39</text>
<text x="180.8" y="271.3">GND</text>
<text x="196.1" y="271.3">GND</text>
<text x="244.3" y="271.3">GND</text>
<text x="152.9" y="284">GND</text>
</g>
<g font-size="1.3" fill="#0000c2">
<text x="204.1" y="33">Default Strap-ins:</text>
<text x="204.1" y="35">PHY Adress = 00001</text>
<text x="305.7" y="35.5">All RMII signals need to be routed</text>
<text x="346.4" y="35.5">Route analog RX (RX_P, RX_N) and</text>
<text x="204.1" y="37.1">Isolate Mode = Disable</text>
<text x="204.1" y="39.1">Speed = 100 Mbps</text>
<text x="204.1" y="41.1">Auto-Negotiation = Enable</text>
<text x="305.7" y="37.5">using a 50 Ohm coplanar microstrip</text>
<text x="305.7" y="39.6">or stripline impedance profile:</text>
<text x="346.4" y="37.5">TX (TX_P, TX_N) pairs as differential</text>
<text x="346.4" y="39.6">signals with a 100 Ohm impedance</text>
<text x="346.4" y="41.6">profile, in a coplanar differential</text>
<text x="204.1" y="43.2">Interface = RMII</text>
<text x="305.7" y="43.7">The calculations for trace width</text>
<text x="305.7" y="45.7">have been made according to the</text>
<text x="305.7" y="47.8">manufacturing specs listed in the</text>
<text x="346.4" y="43.7">microstrip or stripline configuration.</text>
<text x="346.4" y="47.8">The calculations for trace width</text>
<text x="305.7" y="49.8">main architecture sheet of this PCB</text>
<text x="305.7" y="51.9">and assuming a coplanar routing</text>
<text x="305.7" y="53.9">approach (0.1mm clearance to</text>
<text x="346.4" y="49.8">have been made according to the</text>
<text x="346.4" y="51.9">manufacturing specs listed in the</text>
<text x="346.4" y="53.9">main architecture sheet of this PCB</text>
<text x="204.1" y="55.8">Pullup = RMII Interface</text>
<text x="204.1" y="57.9">NC = MII Interface</text>
<text x="305.7" y="55.9">GND).</text>
<text x="346.4" y="55.9">and assuming a coplanar</text>
<text x="346.4" y="58">differential routing approach</text>
<text x="305.7" y="60">Note that the signal layers of this</text>
<text x="305.7" y="62.1">PCB are Layer 1, 4 and 6 and the</text>
<text x="305.7" y="64.1">reference layers are Layer 2 and 5.</text>
<text x="346.4" y="60">(0.1mm clearance to GND, 0.2mm</text>
<text x="346.4" y="62.1">distance between differential signal</text>
<text x="346.4" y="64.1">taces).</text>
<text x="305.7" y="66.2">If this is changed, the trace width</text>
<text x="305.7" y="68.2">has to be recalculated.</text>
<text x="346.4" y="68.2">The results of the JLCPCB online</text>
<text x="346.4" y="70.3">impedance calculator are the</text>
<text x="305.7" y="72.3">The results of the JLCPCB online</text>
<text x="305.7" y="74.3">impedance caluclator are the</text>
<text x="305.7" y="76.4">following:</text>
<text x="346.4" y="72.3">following:</text>
<text x="346.4" y="76.4">Layer 1 trace width = 0.1090 mm</text>
<text x="204.1" y="81.2">Pulldown = Full-Duplex</text>
<text x="204.1" y="83.3">NC = Half-Duplex</text>
<text x="305.7" y="80.5">Layer 1 trace width = 0.1199 mm</text>
<text x="305.7" y="82.5">Layer 4 trace width = 0.2149 mm</text>
<text x="346.4" y="78.4">Layer 4 trace width = 0.1476 mm</text>
<text x="346.4" y="80.5">Layer 5 trace width = 0.1090 mm</text>
<text x="305.7" y="84.6">Layer 6 trace width = 0.1199 mm</text>
<text x="305.7" y="88.7">The impedance profiles will only be</text>
<text x="346.4" y="84.6">The impedance profiles will only be</text>
<text x="346.4" y="86.6">accurate if the following aspects</text>
<text x="346.4" y="88.7">are specified when ordering:</text>
<text x="249.8" y="93.9">Keep all RMII traces below 150mm.</text>
<text x="305.7" y="90.7">accurate if the following aspects</text>
<text x="305.7" y="92.8">are specified when ordering:</text>
<text x="346.4" y="92.8">Layers = 6</text>
<text x="346.4" y="94.8">Inner copper weight = 0.5oz</text>
<text x="249.8" y="98">Avoid using vias on RMII signals, if necessary,</text>
<text x="249.8" y="100.1">use the same number of vias for all signals.</text>
<text x="305.7" y="96.8">Layers = 6</text>
<text x="305.7" y="98.9">Inner copper weight = 0.5oz</text>
<text x="305.7" y="100.9">Outer copper weight = 1oz</text>
<text x="346.4" y="96.8">Outer copper weight = 1oz</text>
<text x="346.4" y="98.9">PCB thickness = 1.6mm</text>
<text x="346.4" y="100.9">Manufacturer = JLCPCB</text>
<text x="249.8" y="104.1">Length match the following signals to &lt;5 mm:</text>
<text x="305.7" y="103">PCB thickness = 1.6mm</text>
<text x="305.7" y="105">Manufacturer = JLCPCB</text>
<text x="305.7" y="107.1">Stack-up Code = JLC0616H-3313A</text>
<text x="346.4" y="103">Stack-up Code = JLC0616H-3313A</text>
<text x="249.8" y="108.2">TXD0, TXD1, TXEN, length matched to each other</text>
<text x="249.8" y="110.3">(RMII_TX net class).</text>
<text x="199" y="114.2">Create a ground plane beneath the ethernet</text>
<text x="199" y="116.3">connector with the ETH_Shield net.</text>
<text x="249.8" y="114.4">RXD0, RXD1, CRS, length matched to each other</text>
<text x="249.8" y="116.4">(RMII_RX net class).</text>
<text x="199" y="120.4">Terminate ESD protection diodes to</text>
<text x="199" y="122.4">ETH_Shield plane.</text>
<text x="249.8" y="120.5">PHY_CLK_50M, MCU_CLK_50M, length matched to</text>
<text x="249.8" y="122.5">each other (RMII_SYNC net class).</text>
<text x="199" y="126.5">Bond ETH_Shield to GND using ferrite beads</text>
<text x="199" y="128.6">at a single bonding point.</text>
<text x="313.3" y="154.9">Place these sereis resistors close</text>
<text x="313.3" y="156.9">to the MCU</text>
<text x="315.9" y="200.6">Place these series resistors close</text>
<text x="315.9" y="202.6">to the PHY</text>
</g>
<g font-size="1.3" fill="#0f0f0f">
<text x="256.5" y="35.3">TX_P</text>
<text x="152.4" y="48">CONFIG0</text>
<text x="256.5" y="45.4">TX_N</text>
<text x="152.4" y="58.1">MDC</text>
<text x="152.4" y="55.6">LAN_INTE</text>
<text x="256.5" y="55.6">RX_P</text>
<text x="152.4" y="63.2">REXT</text>
<text x="152.4" y="60.7">MDIO</text>
<text x="256.5" y="65.7">RX_N</text>
<text x="38.1" y="68.3">RX_P</text>
<text x="38.1" y="70.8">RX_N</text>
<text x="152.4" y="68.3">CRS_HF</text>
<text x="152.4" y="70.8">RXER</text>
<text x="226" y="70.8">CONFIG0</text>
<text x="38.1" y="75.9">TX_P</text>
<text x="152.4" y="75.9">TXEN_HF</text>
<text x="38.1" y="78.4">TX_N</text>
<text x="38.1" y="83.5">PHY_RST</text>
<text x="152.4" y="81">PHY_CLK_50M</text>
<text x="38.1" y="91.1">RXD0_HF</text>
<text x="38.1" y="93.7">RXD1_HF</text>
<text x="205.7" y="93.7">RXD0</text>
<text x="38.1" y="103.8">TXD0_HF</text>
<text x="38.1" y="106.4">TXD1_HF</text>
<text x="38.1" y="116.5">LED0</text>
<text x="38.1" y="119.1">LED1</text>
<text x="322.6" y="167.3">TXEN_HF</text>
<text x="345.4" y="167.3">TXEN</text>
<text x="33" y="172.4">TX_P</text>
<text x="33" y="175">TX_N</text>
<text x="152.4" y="175">LED0</text>
<text x="322.6" y="175">TXD0_HF</text>
<text x="345.4" y="175">TXD0</text>
<text x="33" y="182.6">RX_N</text>
<text x="33" y="180">RX_P</text>
<text x="152.4" y="182.6">LED1</text>
<text x="322.6" y="182.6">TXD1_HF</text>
<text x="345.4" y="182.6">TXD1</text>
<text x="322.6" y="213.1">CRS_HF</text>
<text x="348" y="213.1">CRS</text>
<text x="322.6" y="220.7">RXD0_HF</text>
<text x="348" y="220.7">RXD0</text>
<text x="322.6" y="228.3">RXD1_HF</text>
<text x="348" y="228.3">RXD1</text>
<text x="99" y="251.2">PHY_CLK_50M</text>
<text x="182.8" y="246.2" transform="rotate(-90 182.8 246.2)">REXT</text>
<text x="246.3" y="248.8" transform="rotate(-90 246.3 248.8)">RXER</text>
<text x="360.7" y="248.6">TXD0</text>
<text x="360.7" y="246.1">MCU_CLK_50M</text>
<text x="360.7" y="251.2">TXD1</text>
<text x="289.5" y="253.7">LAN_INTE</text>
<text x="360.7" y="256.2">RXD0</text>
<text x="360.7" y="253.7">TXEN</text>
<text x="99" y="258.8">MCU_CLK_50M</text>
<text x="134.6" y="261.3">PHY_RST</text>
<text x="289.5" y="258.8">PHY_RST</text>
<text x="360.7" y="258.8">RXD1</text>
<text x="360.7" y="263.9">MDC</text>
<text x="360.7" y="261.3">CRS</text>
<text x="213.2" y="269.1" transform="rotate(-90 213.2 269.1)">MDIO</text>
<text x="231" y="269.1" transform="rotate(-90 231 269.1)">LAN_INTE</text>
<text x="360.7" y="266.4">MDIO</text>
</g>
<g font-size="1.3" fill="#a90000">
<text x="52" y="47.9">31</text>
<text x="140.9" y="47.9">40</text>
<text x="52.6" y="50.5">4</text>
<text x="52.6" y="53">5</text>
<text x="140.9" y="50.5">41</text>
<text x="52.6" y="55.6">7</text>
<text x="52.6" y="58.1">8</text>
<text x="140.9" y="58.1">19</text>
<text x="140.9" y="55.6">32</text>
<text x="52" y="60.6">25</text>
<text x="52" y="63.2">26</text>
<text x="140.9" y="63.2">16</text>
<text x="140.9" y="60.6">18</text>
<text x="140.9" y="65.7">28</text>
<text x="52" y="68.3">10</text>
<text x="52.6" y="70.8">9</text>
<text x="140.9" y="68.3">27</text>
<text x="140.9" y="70.8">29</text>
<text x="52" y="75.9">12</text>
<text x="140.9" y="73.3">33</text>
<text x="140.9" y="75.9">34</text>
<text x="52" y="78.4">11</text>
<text x="52" y="83.5">47</text>
<text x="140.9" y="83.5">14</text>
<text x="140.9" y="81">15</text>
<text x="141.5" y="78.4">6</text>
<text x="140.9" y="88.6">44</text>
<text x="52" y="93.7">22</text>
<text x="52" y="91.1">23</text>
<text x="140.9" y="91.1">45</text>
<text x="140.9" y="93.7">46</text>
<text x="52" y="98.7">20</text>
<text x="52" y="96.2">21</text>
<text x="140.9" y="96.2">48</text>
<text x="141.5" y="101.3">1</text>
<text x="52" y="103.8">35</text>
<text x="52" y="106.4">36</text>
<text x="141.5" y="103.8">2</text>
<text x="141.5" y="106.4">3</text>
<text x="52" y="108.9">38</text>
<text x="52" y="111.4">39</text>
<text x="140.9" y="108.9">13</text>
<text x="140.9" y="111.4">17</text>
<text x="140.9" y="114">24</text>
<text x="52" y="116.5">42</text>
<text x="52" y="119.1">43</text>
<text x="140.9" y="116.5">30</text>
<text x="140.9" y="119.1">37</text>
<text x="128.8" y="167.3">1</text>
<text x="128.8" y="172.4">2</text>
<text x="128.8" y="169.9">4</text>
<text x="146.6" y="169.9">9</text>
<text x="128.8" y="174.9">3</text>
<text x="128.8" y="177.5">5</text>
<text x="146" y="174.9">10</text>
<text x="146" y="177.5">11</text>
<text x="128.8" y="180">6</text>
<text x="128.8" y="182.6">7</text>
<text x="128.8" y="185.1">8</text>
<text x="146" y="182.6">12</text>
<text x="127" y="190.2">Shell</text>
<text x="51.3" y="263.8">2</text>
<text x="51.3" y="258.8">4</text>
<text x="74.2" y="263.8">1</text>
<text x="74.2" y="258.8">3</text>
</g>
<g font-size="1.3" fill="#840084">
<text x="215.6" y="76.2">10 kOhms</text>
<text x="218.2" y="99">10 kOhms</text>
<text x="103.9" y="162.4">10 µF</text>
<text x="153.4" y="166.4">330 Ohms</text>
<text x="166.1" y="166.4">330 Ohms</text>
<text x="197.9" y="168.9">22 µF</text>
<text x="210.6" y="168.9">0.1 µF</text>
<text x="256.3" y="168.9">0.1 µF</text>
<text x="269" y="168.9">0.1 µF</text>
<text x="335" y="172.7">33 Ohms</text>
<text x="335" y="180.3">33 Ohms</text>
<text x="335" y="187.9">33 Ohms</text>
<text x="49.3" y="196.8">49.9 Ohms</text>
<text x="64.5" y="196.8">49.9 Ohms</text>
<text x="79.7" y="196.8">49.9 Ohms</text>
<text x="95" y="196.8">49.9 Ohms</text>
<text x="58.2" y="212.1">0.1 µF</text>
<text x="88.6" y="212.1">0.1 µF</text>
<text x="192.8" y="212.1">22 µF</text>
<text x="205.5" y="212.1">0.1 µF</text>
<text x="241" y="212.1">0.1 µF</text>
<text x="279.1" y="212.1">0.1 µF</text>
<text x="291.8" y="212.1">1 µF</text>
<text x="337.6" y="217">33 Ohms</text>
<text x="337.6" y="224.6">33 Ohms</text>
<text x="337.6" y="232.2">33 Ohms</text>
<text x="91.2" y="255.1">33 Ohms</text>
<text x="155.9" y="257.8">10 kOhms</text>
<text x="20.1" y="262.9">0.1 µF</text>
<text x="32.8" y="262.9">1 µF</text>
<text x="91.2" y="262.7">33 Ohms</text>
<text x="183.9" y="260.3">6.49 kOhms</text>
<text x="200.4" y="260.3">100 pF</text>
<text x="214.4" y="260.3">10 kOhms</text>
<text x="232.1" y="260.3">10 kOhms</text>
<text x="247.4" y="260.3">10 kOhms</text>
<text x="157.2" y="273">10 µF</text>
</g>
<g font-size="1.3" fill="#725600">
<text x="278" y="254.8">LAN_INT</text>
<text x="277.2" y="259.9">PHY_RST</text>
</g>
<g font-size="1.3" fill="#000084">
<text x="321.5" y="257.3">RMII{RMII}</text>
<text x="332" y="256.2">{RMII}</text>
</g>
</svg>
